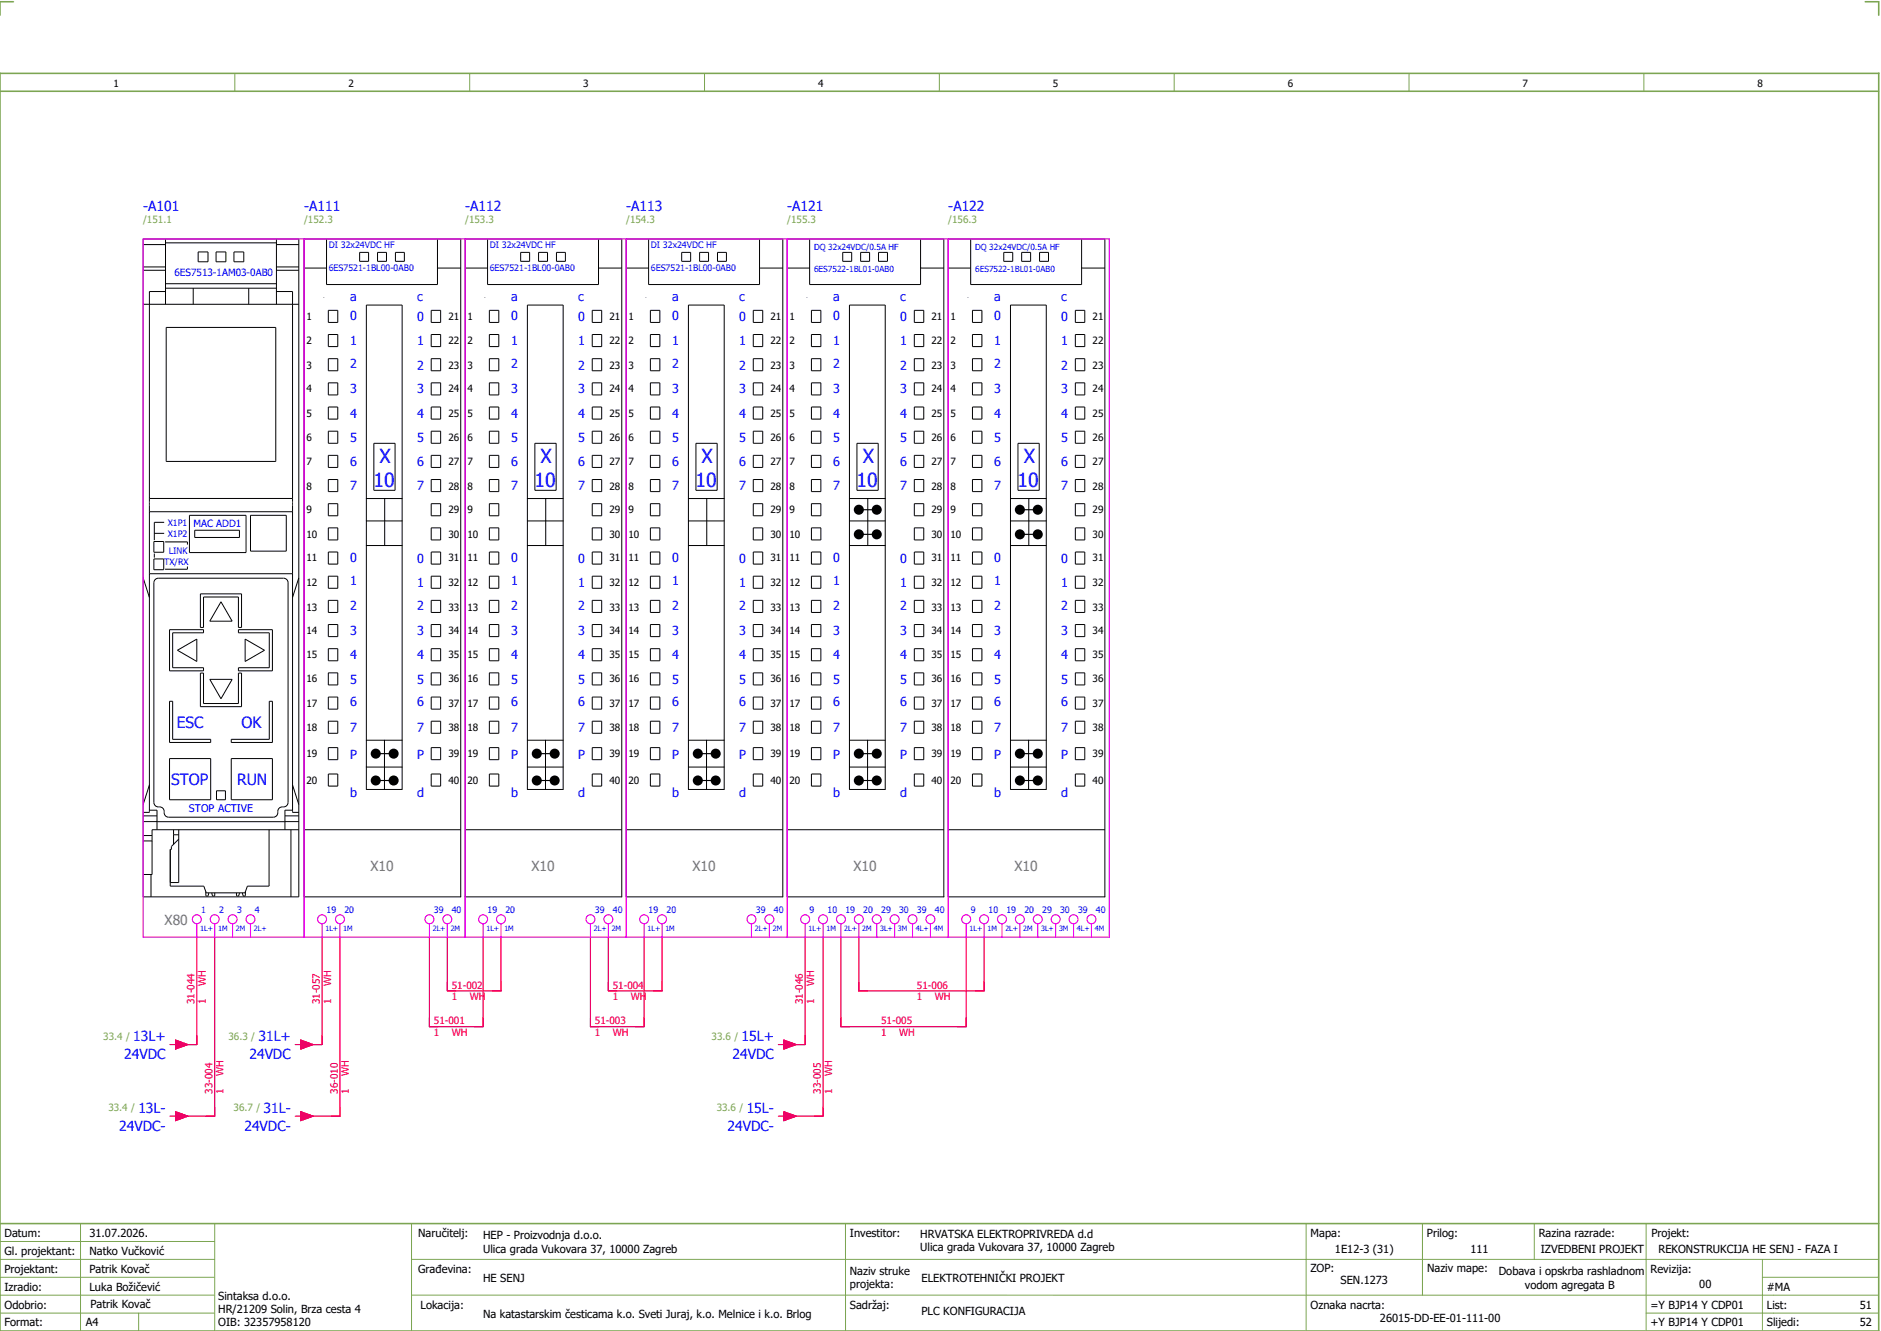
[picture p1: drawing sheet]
<svg xmlns="http://www.w3.org/2000/svg" width="421mm" height="297mm" viewBox="0 0 421 297" stroke-linecap="round" stroke-linejoin="round" font-family="sans-serif">
<path d="M0 16.4h420v281h-420zM3 .4h-3v3M417 .4h3v3M0 20.4h420M0 273.4h420" fill="none" stroke="#7ca552" stroke-width=".35"/>
<g fill="none" stroke="#7ca552" stroke-width=".22">
<path d="M52.5 16.4v4M105 16.4v4M157.5 16.4v4M210 16.4v4M262.5 16.4v4M315 16.4v4M367.5 16.4v4M0 277.4h48M18 273.4v24M48 273.4v24M92 273.4v24M189 273.4v24"/>
<path d="M292 273.4v23.8M318 273.4v16M343 273.4v8M368 273.4v23.8M0 281.4h48M0 285.4h47.8M0 293.4h47.8M31 293.4v4M47.8 289.4h-47.8M92 281.4h328M92 289.4h328M368 293.4h52"/>
<path d="M394 285.4h26M394 281.4v15.8"/>
</g>
<g fill="none" stroke="#f00" stroke-width=".25">
<path d="M44 209.4v24h-4M48 209.4v40h-8M72 209.4v24h-4M76 209.4v40h-8M96 209.4v20h12v-20M100 209.4v12h12v-12M132 209.4v20h12v-20M136 209.4v12h12v-12M180 209.4v24h-4M184 209.4v40h-8M188 209.4v20h28v-20M192 209.4v12h28v-12"/>
<path d="M38 233.4h1.3M39.3 232.4l2.7 1-2.7 1zM66 233.4h1.3M67.3 232.4l2.7 1-2.7 1zM174 233.4h1.3M175.3 232.4l2.7 1-2.7 1zM38 249.4h1.3M39.3 248.4l2.7 1-2.7 1zM66 249.4h1.3M67.3 248.4l2.7 1-2.7 1zM174 249.4h1.3M175.3 248.4l2.7 1-2.7 1z"/>
</g>
<g fill="none" stroke="#000" stroke-width=".22">
<path d="M32 53.4h34.8v147h-34.8zM32 59.6h5M32 54.7h5M37 53.4v14.6M37 54.3h24.8M44.3 56.3h2.2v2.2h-2.2zM48.3 56.3h2.2v2.2h-2.2zM52.3 56.3h2.2v2.2h-2.2zM61.8 53.4v14.6M61.8 59.6h5M61.8 54.7h5M68 53.4h35v147h-35z"/>
<path d="M68 59.9h5M73 53.4v10.2h24.8v-10.2M80.4 56.4h2v2h-2zM84.4 56.4h2v2h-2zM90.4 56.4v2h-2v-2h2M97.8 59.9h5.2M104 53.4h35v147h-35zM104 59.9h5M109 53.4v10.2h24.8v-10.2M118.4 56.4v2h-2v-2h2M120.4 56.4h2v2h-2zM124.4 56.4h2v2h-2z"/>
<path d="M133.8 59.9h5.2M140 53.4h35v147h-35zM140 59.9h5M145 53.4v10.2h24.8v-10.2M152.4 56.4h2v2h-2zM156.4 56.4h2v2h-2zM160.4 56.4h2v2h-2zM169.8 59.9h5.2M176 53.4h35v147h-35zM176 59.9h5M181 53.4v10.2h24.8v-10.2M188.4 56.4h2v2h-2z"/>
<path d="M192.4 56.4h2v2h-2zM196.4 56.4h2v2h-2zM205.8 59.9h5.2M212 53.4h35v147h-35zM212 59.9h5M217 53.4v10.2h24.8v-10.2M224.4 56.4h2v2h-2zM228.4 56.4h2v2h-2zM232.4 56.4h2v2h-2zM241.8 59.9h5.2M32 60.4h5M32 68h34.8"/>
<path d="M37 65.1h-3.6v116.4h-1.4M37 64.4h24.8M37 63.4h24.8M37.1 73.2h24.6v29.9h-24.6zM43.2 64.4v3.6M55.6 64.4v3.6M61.8 65.1h3.6v116.4h1.4M61.8 60.4h5M72.4 66.5v.1M73.4 74.7h2.1v2.7h-2.1zM73.4 69.3h2.1v2.7h-2.1zM81.9 68.2v108.2h8v-108.2h-8"/>
<path d="M96.4 74.7h2.1v2.7h-2.1zM96.4 69.3h2.1v2.7h-2.1zM108.4 66.5v.1M109.4 74.7h2.1v2.7h-2.1zM109.4 69.3h2.1v2.7h-2.1zM117.9 68.2h8v108.2h-8zM132.4 74.7h2.1v2.7h-2.1zM132.4 69.3h2.1v2.7h-2.1zM144.4 66.5v.1M145.4 74.7h2.1v2.7h-2.1zM145.4 69.3h2.1v2.7h-2.1zM153.9 68.2h8v108.2h-8z"/>
<path d="M168.4 74.7h2.1v2.7h-2.1zM168.4 69.3h2.1v2.7h-2.1zM180.4 66.5v.1M181.4 74.7h2.1v2.7h-2.1zM181.4 69.3h2.1v2.7h-2.1zM189.9 68.2h8v108.2h-8zM204.4 69.3h2.1v2.7h-2.1zM204.4 74.7h2.1v2.7h-2.1zM216.4 66.5v.1M217.4 74.7h2.1v2.7h-2.1zM217.4 69.3h2.1v2.7h-2.1zM225.9 68.2h8v108.2h-8z"/>
<path d="M240.4 74.7h2.1v2.7h-2.1zM240.4 69.3h2.1v2.7h-2.1zM73.4 96.3h2.1v2.7h-2.1zM73.4 90.9h2.1v2.7h-2.1zM73.4 85.5h2.1v2.7h-2.1zM73.4 80.1h2.1v2.7h-2.1zM83.6 99.1h4.7v10.5h-4.7zM96.4 96.3h2.1v2.7h-2.1zM96.4 90.9h2.1v2.7h-2.1zM96.4 85.5h2.1v2.7h-2.1zM96.4 80.1h2.1v2.7h-2.1zM109.4 96.3h2.1v2.7h-2.1z"/>
<path d="M109.4 90.9h2.1v2.7h-2.1zM109.4 85.5h2.1v2.7h-2.1zM109.4 80.1h2.1v2.7h-2.1zM119.6 99.1h4.7v10.5h-4.7zM132.4 96.3h2.1v2.7h-2.1zM132.4 90.9h2.1v2.7h-2.1zM132.4 85.5h2.1v2.7h-2.1zM132.4 80.1h2.1v2.7h-2.1zM145.4 96.3h2.1v2.7h-2.1zM145.4 90.9h2.1v2.7h-2.1zM145.4 85.5h2.1v2.7h-2.1zM145.4 80.1h2.1v2.7h-2.1z"/>
<path d="M155.6 99.1h4.7v10.5h-4.7zM168.4 96.3h2.1v2.7h-2.1zM168.4 90.9h2.1v2.7h-2.1zM168.4 85.5h2.1v2.7h-2.1zM168.4 80.1h2.1v2.7h-2.1zM181.4 96.3h2.1v2.7h-2.1zM181.4 90.9h2.1v2.7h-2.1zM181.4 85.5h2.1v2.7h-2.1zM181.4 80.1h2.1v2.7h-2.1zM191.6 99.1h4.7v10.5h-4.7zM204.4 80.1h2.1v2.7h-2.1zM204.4 85.5h2.1v2.7h-2.1z"/>
<path d="M204.4 90.9h2.1v2.7h-2.1zM204.4 96.3h2.1v2.7h-2.1zM217.4 96.3h2.1v2.7h-2.1zM217.4 90.9h2.1v2.7h-2.1zM217.4 85.5h2.1v2.7h-2.1zM217.4 80.1h2.1v2.7h-2.1zM227.6 99.1h4.7v10.5h-4.7zM240.4 96.3h2.1v2.7h-2.1zM240.4 90.9h2.1v2.7h-2.1zM240.4 85.5h2.1v2.7h-2.1zM240.4 80.1h2.1v2.7h-2.1zM33.4 114.3h32"/>
<path d="M33.4 111.4h32M34.5 119.2h2.2M36.7 116.7h-2.2v4M42.3 115.1h12.7v8.4h-12.7zM43.5 118.5h10v1.6h-10zM56 115.1h8v8h-8zM73.4 117.9h2.1v2.7h-2.1zM73.4 112.5h2.1v2.7h-2.1zM73.4 107.1h2.1v2.7h-2.1zM73.4 101.7h2.1v2.7h-2.1zM81.9 111.4h8M81.9 116.4h8"/>
<path d="M86 111.4v10.5M96.4 117.9h2.1v2.7h-2.1zM96.4 112.5h2.1v2.7h-2.1zM96.4 107.1h2.1v2.7h-2.1zM96.4 101.7h2.1v2.7h-2.1zM109.4 117.9h2.1v2.7h-2.1zM109.4 112.5h2.1v2.7h-2.1zM109.4 107.1h2.1v2.7h-2.1zM109.4 101.7h2.1v2.7h-2.1zM117.9 111.4h8M117.9 116.4h8M122 111.4v10.5"/>
<path d="M132.4 117.9h2.1v2.7h-2.1zM132.4 112.5h2.1v2.7h-2.1zM132.4 107.1h2.1v2.7h-2.1zM132.4 101.7h2.1v2.7h-2.1zM145.4 117.9h2.1v2.7h-2.1zM145.4 112.5h2.1v2.7h-2.1zM145.4 107.1h2.1v2.7h-2.1zM145.4 101.7h2.1v2.7h-2.1zM153.9 111.4h8M153.9 116.4h8M158 111.4v10.5M168.4 117.9h2.1v2.7h-2.1z"/>
<path d="M168.4 112.5h2.1v2.7h-2.1zM168.4 107.1h2.1v2.7h-2.1zM168.4 101.7h2.1v2.7h-2.1zM181.4 117.9h2.1v2.7h-2.1zM181.4 112.5h2.1v2.7h-2.1zM181.4 107.1h2.1v2.7h-2.1zM181.4 101.7h2.1v2.7h-2.1zM189.9 111.4h8M189.9 116.4h8M194 111.4v10.5M204.4 101.7h2.1v2.7h-2.1zM204.4 107.1h2.1v2.7h-2.1z"/>
<path d="M204.4 112.5h2.1v2.7h-2.1zM204.4 117.9h2.1v2.7h-2.1zM217.4 117.9h2.1v2.7h-2.1zM217.4 112.5h2.1v2.7h-2.1zM217.4 107.1h2.1v2.7h-2.1zM217.4 101.7h2.1v2.7h-2.1zM225.9 111.4h8M225.9 116.4h8M230 111.4v10.5M240.4 117.9h2.1v2.7h-2.1zM240.4 112.5h2.1v2.7h-2.1zM240.4 107.1h2.1v2.7h-2.1z"/>
<path d="M240.4 101.7h2.1v2.7h-2.1zM32 129.1l1.4 4.4M33.4 128.2h32M34.4 124.9h2.2v2.4h-2.2zM34.4 121h2.2v2.4h-2.2zM34.5 123.7v.9M34.7 129.5l.7-.3h28a1 1 0 0 1 1 1v49.1a1.05 1.05 0 0 1-1.3 1 1.05 1.05 0 0 0-1 1.3 1 1 0 0 1-1 1h-23.4a1.05 1.05 0 0 1-1-1.3 1.05 1.05 0 0 0-1.3-1 1 1 0 0 1-1-1v-49.1zM36.9 121.1h5v.6M41.9 126.6v.6h-5M44.8 132.7h9.2v7.5h-.7v-6.8h-7.8v6.8h-.7zM49.4 134.5l2.5 4.3h-5zM66.8 129.1l-1.4 4.4"/>
<path d="M73.4 139.5h2.1v2.7h-2.1zM73.4 134.1h2.1v2.7h-2.1zM73.4 128.7h2.1v2.7h-2.1zM73.4 123.3h2.1v2.7h-2.1zM81.9 121.9h8M96.4 139.5h2.1v2.7h-2.1zM96.4 134.1h2.1v2.7h-2.1zM96.4 128.7h2.1v2.7h-2.1zM96.4 123.3h2.1v2.7h-2.1zM109.4 139.5h2.1v2.7h-2.1zM109.4 134.1h2.1v2.7h-2.1zM109.4 128.7h2.1v2.7h-2.1z"/>
<path d="M109.4 123.3h2.1v2.7h-2.1zM117.9 121.9h8M132.4 139.5h2.1v2.7h-2.1zM132.4 134.1h2.1v2.7h-2.1zM132.4 128.7h2.1v2.7h-2.1zM132.4 123.3h2.1v2.7h-2.1zM145.4 139.5h2.1v2.7h-2.1zM145.4 134.1h2.1v2.7h-2.1zM145.4 128.7h2.1v2.7h-2.1zM145.4 123.3h2.1v2.7h-2.1zM153.9 121.9h8M168.4 139.5h2.1v2.7h-2.1z"/>
<path d="M168.4 134.1h2.1v2.7h-2.1zM168.4 128.7h2.1v2.7h-2.1zM168.4 123.3h2.1v2.7h-2.1zM181.4 139.5h2.1v2.7h-2.1zM181.4 134.1h2.1v2.7h-2.1zM181.4 128.7h2.1v2.7h-2.1zM181.4 123.3h2.1v2.7h-2.1zM189.9 121.9h8M204.4 123.3h2.1v2.7h-2.1zM204.4 128.7h2.1v2.7h-2.1zM204.4 134.1h2.1v2.7h-2.1zM204.4 139.5h2.1v2.7h-2.1z"/>
<path d="M217.4 139.5h2.1v2.7h-2.1zM217.4 134.1h2.1v2.7h-2.1zM217.4 128.7h2.1v2.7h-2.1zM217.4 123.3h2.1v2.7h-2.1zM225.9 121.9h8M240.4 139.5h2.1v2.7h-2.1zM240.4 134.1h2.1v2.7h-2.1zM240.4 128.7h2.1v2.7h-2.1zM240.4 123.3h2.1v2.7h-2.1zM37.9 140.7h7.6v.7h-6.9v7.8h6.9v.7h-7.6zM37.9 156.7h.7v8.5h8.5v.7h-9.2zM39.7 145.3l4.3-2.5v5z"/>
<path d="M44.8 150.4h.7v6.8h7.8v-6.8h.7v7.5h-9.2zM46.9 151.8h5l-2.5 4.3zM53.3 140.7h7.6v9.2h-7.6v-.7h6.9v-7.8h-6.9zM54.8 142.8l4.3 2.5-4.3 2.5zM73.4 155.7h2.1v2.7h-2.1zM73.4 150.3h2.1v2.7h-2.1zM73.4 144.9h2.1v2.7h-2.1zM96.4 155.7h2.1v2.7h-2.1zM96.4 150.3h2.1v2.7h-2.1zM96.4 144.9h2.1v2.7h-2.1zM109.4 155.7h2.1v2.7h-2.1zM109.4 150.3h2.1v2.7h-2.1z"/>
<path d="M109.4 144.9h2.1v2.7h-2.1zM132.4 155.7h2.1v2.7h-2.1zM132.4 150.3h2.1v2.7h-2.1zM132.4 144.9h2.1v2.7h-2.1zM145.4 155.7h2.1v2.7h-2.1zM145.4 150.3h2.1v2.7h-2.1zM145.4 144.9h2.1v2.7h-2.1zM168.4 155.7h2.1v2.7h-2.1zM168.4 150.3h2.1v2.7h-2.1zM168.4 144.9h2.1v2.7h-2.1zM181.4 155.7h2.1v2.7h-2.1zM181.4 150.3h2.1v2.7h-2.1z"/>
<path d="M181.4 144.9h2.1v2.7h-2.1zM204.4 144.9h2.1v2.7h-2.1zM204.4 150.3h2.1v2.7h-2.1zM204.4 155.7h2.1v2.7h-2.1zM217.4 155.7h2.1v2.7h-2.1zM217.4 150.3h2.1v2.7h-2.1zM217.4 144.9h2.1v2.7h-2.1zM240.4 155.7h2.1v2.7h-2.1zM240.4 150.3h2.1v2.7h-2.1zM240.4 144.9h2.1v2.7h-2.1zM33.4 175.4l-1.4 4.4M37.9 169.5h9.2v9.2h-9.2z"/>
<path d="M48.4 176.7h2v2h-2zM51.7 169.5h9.2v9.2h-9.2zM51.7 165.2h8.5v-8.5h.7v9.2h-9.2zM65.4 175.4l1.4 4.4M73.4 172.9h2.1v2.7h-2.1zM73.4 167h2.1v2.7h-2.1zM73.4 161.1h2.1v2.7h-2.1zM81.9 171.4h8M81.9 165.4h8M86 165.4v11M96.4 172.9h2.1v2.7h-2.1zM96.4 167h2.1v2.7h-2.1z"/>
<path d="M96.4 161.1h2.1v2.7h-2.1zM109.4 172.9h2.1v2.7h-2.1zM109.4 167h2.1v2.7h-2.1zM109.4 161.1h2.1v2.7h-2.1zM117.9 171.4h8M117.9 165.4h8M121.9 165.4v11M132.4 172.9h2.1v2.7h-2.1zM132.4 167h2.1v2.7h-2.1zM132.4 161.1h2.1v2.7h-2.1zM145.4 172.9h2.1v2.7h-2.1zM145.4 167h2.1v2.7h-2.1z"/>
<path d="M145.4 161.1h2.1v2.7h-2.1zM153.9 171.4h8M153.9 165.4h8M157.9 165.4v11M168.4 172.9h2.1v2.7h-2.1zM168.4 167h2.1v2.7h-2.1zM168.4 161.1h2.1v2.7h-2.1zM181.4 172.9h2.1v2.7h-2.1zM181.4 167h2.1v2.7h-2.1zM181.4 161.1h2.1v2.7h-2.1zM189.9 171.4h8M189.9 165.4h8"/>
<path d="M194 165.4v11M204.4 161.1h2.1v2.7h-2.1zM204.4 167h2.1v2.7h-2.1zM204.4 172.9h2.1v2.7h-2.1zM217.4 172.9h2.1v2.7h-2.1zM217.4 167h2.1v2.7h-2.1zM217.4 161.1h2.1v2.7h-2.1zM225.9 171.4h8M225.9 165.4h8M230 165.4v11M240.4 172.9h2.1v2.7h-2.1zM240.4 167h2.1v2.7h-2.1z"/>
<path d="M240.4 161.1h2.1v2.7h-2.1zM32 183.6h34.8M32 182.3h3.1M32 187.9h2M32 186.7h2M33.4 181h1.7v4.4M33.8 195.4v5M38.8 185.4v3.2M38.8 186.5h1.2M40 185.4v11.8h-1.9M46 199.2v.8l.2 .2h.3l.2-.7M47.3 199.5l.2 .5 .2 .2h.3v-.7"/>
<path d="M52.9 199.5v.5l.2 .2h.2l.2-.7M54.9 199.2v.8l-.2 .2h-.3l-.2-.7M60.2 185.4v12.6h-4.9l-.5 1.5h-8.7l-.5-1.5h-7.5v-8.2h.2v-.7l1.7-1.6M63.7 182.3h3.1M65 185.4v15M65.4 181h-1.7v4.4M66.8 185.4h-32.8v10h-2M68 185.4h35M104 185.4h35M140 185.4h35M176 185.4h35M212 185.4h35"/>
</g>
<g fill="none" stroke="#f0f" stroke-width=".25">
<path d="M32 53.4h216v156h-216zM68 53.4v156M104 53.4v156M140 53.4v156M176 53.4v156M212 53.4v156M44 206.4v3M48 206.4v3M52 206.4v3M56 206.4v3M72 206.4v3M76 206.4v3"/>
<path d="M96 206.4v3M100 206.4v3M108 206.4v3M112 206.4v3M132 206.4v3M136 206.4v3M144 206.4v3M148 206.4v3M168 206.4v3M172 206.4v3M180 206.4v3M184 206.4v3"/>
<path d="M188 206.4v3M192 206.4v3M196 206.4v3M200 206.4v3M204 206.4v3M208 206.4v3M216 206.4v3M220 206.4v3M224 206.4v3M228 206.4v3M232 206.4v3M236 206.4v3"/>
<path d="M240 206.4v3M244 206.4v3"/>
<circle cx="44" cy="205.4" r="1"/>
<circle cx="48" cy="205.4" r="1"/>
<circle cx="52" cy="205.4" r="1"/>
<circle cx="56" cy="205.4" r="1"/>
<circle cx="72" cy="205.4" r="1"/>
<circle cx="76" cy="205.4" r="1"/>
<circle cx="96" cy="205.4" r="1"/>
<circle cx="100" cy="205.4" r="1"/>
<circle cx="108" cy="205.4" r="1"/>
<circle cx="112" cy="205.4" r="1"/>
<circle cx="132" cy="205.4" r="1"/>
<circle cx="136" cy="205.4" r="1"/>
<circle cx="144" cy="205.4" r="1"/>
<circle cx="148" cy="205.4" r="1"/>
<circle cx="168" cy="205.4" r="1"/>
<circle cx="172" cy="205.4" r="1"/>
<circle cx="180" cy="205.4" r="1"/>
<circle cx="184" cy="205.4" r="1"/>
<circle cx="188" cy="205.4" r="1"/>
<circle cx="192" cy="205.4" r="1"/>
<circle cx="196" cy="205.4" r="1"/>
<circle cx="200" cy="205.4" r="1"/>
<circle cx="204" cy="205.4" r="1"/>
<circle cx="208" cy="205.4" r="1"/>
<circle cx="216" cy="205.4" r="1"/>
<circle cx="220" cy="205.4" r="1"/>
<circle cx="224" cy="205.4" r="1"/>
<circle cx="228" cy="205.4" r="1"/>
<circle cx="232" cy="205.4" r="1"/>
<circle cx="236" cy="205.4" r="1"/>
<circle cx="240" cy="205.4" r="1"/>
<circle cx="244" cy="205.4" r="1"/>
</g>
<g fill="#000">
<circle cx="192" cy="113.9" r="1.13"/>
<circle cx="192" cy="119.4" r="1.13"/>
<circle cx="196" cy="113.9" r="1.13"/>
<circle cx="196" cy="119.4" r="1.13"/>
<circle cx="228" cy="113.9" r="1.13"/>
<circle cx="228" cy="119.4" r="1.13"/>
<circle cx="232" cy="113.9" r="1.13"/>
<circle cx="232" cy="119.4" r="1.13"/>
<circle cx="84" cy="174.4" r="1.13"/>
<circle cx="84" cy="168.4" r="1.13"/>
<circle cx="88" cy="174.4" r="1.13"/>
<circle cx="88" cy="168.4" r="1.13"/>
<circle cx="120" cy="174.4" r="1.13"/>
<circle cx="120" cy="168.4" r="1.13"/>
<circle cx="124" cy="174.4" r="1.13"/>
<circle cx="124" cy="168.4" r="1.13"/>
<circle cx="156" cy="174.4" r="1.13"/>
<circle cx="156" cy="168.4" r="1.13"/>
<circle cx="160" cy="174.4" r="1.13"/>
<circle cx="160" cy="168.4" r="1.13"/>
<circle cx="192" cy="174.4" r="1.13"/>
<circle cx="192" cy="168.4" r="1.13"/>
<circle cx="196" cy="174.4" r="1.13"/>
<circle cx="196" cy="168.4" r="1.13"/>
<circle cx="228" cy="174.4" r="1.13"/>
<circle cx="228" cy="168.4" r="1.13"/>
<circle cx="232" cy="174.4" r="1.13"/>
<circle cx="232" cy="168.4" r="1.13"/>
</g>
<g fill="none" stroke="#000" stroke-width=".25">
<path d="M192 119.4h4M192 113.9h4M228 119.4h4M228 113.9h4M84 174.4h4M84 168.4h4M120 174.4h4M120 168.4h4M156 174.4h4M156 168.4h4M192 174.4h4M192 168.4h4"/>
<path d="M228 174.4h4M228 168.4h4"/>
</g>
<g fill="#f00" stroke="#f00" stroke-width=".22">
<path d="M39.3 232.4l2.7 1-2.7 1z"/>
<path d="M39.3 248.4l2.7 1-2.7 1z"/>
<path d="M67.3 232.4l2.7 1-2.7 1z"/>
<path d="M67.3 248.4l2.7 1-2.7 1z"/>
<path d="M175.3 232.4l2.7 1-2.7 1z"/>
<path d="M175.3 248.4l2.7 1-2.7 1z"/>
</g>
<g font-size="4.3" fill="#00f">
<text x="84.9" y="103.5">X</text>
<text x="120.9" y="103.5">X</text>
<text x="156.9" y="103.5">X</text>
<text x="192.9" y="103.5">X</text>
<text x="228.9" y="103.5">X</text>
<text x="83.5" y="108.7">10</text>
<text x="119.5" y="108.7">10</text>
<text x="155.5" y="108.7">10</text>
<text x="191.5" y="108.7">10</text>
<text x="227.5" y="108.7">10</text>
</g>
<g font-size="3.5" fill="#00f">
<text x="39.5" y="162.7">ESC</text>
<text x="54" y="162.7">OK</text>
<text x="38.2" y="175.4">STOP</text>
<text x="53" y="175.4">RUN</text>
</g>
<g font-size="3.1" fill="#00f">
<text x="32" y="47.1">-A101</text>
<text x="68" y="47.1">-A111</text>
<text x="104" y="47.1">-A112</text>
<text x="140" y="47.1">-A113</text>
<text x="176" y="47.1">-A121</text>
<text x="212" y="47.1">-A122</text>
<text x="29.8" y="232.6">13L+</text>
<text x="57.8" y="232.6">31L+</text>
<text x="165.8" y="232.6">15L+</text>
<text x="27.8" y="236.6">24VDC</text>
<text x="55.8" y="236.6">24VDC</text>
<text x="163.8" y="236.6">24VDC</text>
<text x="30.9" y="248.6">13L-</text>
<text x="58.9" y="248.6">31L-</text>
<text x="166.9" y="248.6">15L-</text>
<text x="26.7" y="252.6">24VDC-</text>
<text x="54.7" y="252.6">24VDC-</text>
<text x="162.7" y="252.6">24VDC-</text>
</g>
<g font-size="3.1" fill="#767676">
<text x="82.8" y="194.6">X10</text>
<text x="118.8" y="194.6">X10</text>
<text x="154.8" y="194.6">X10</text>
<text x="190.8" y="194.6">X10</text>
<text x="226.8" y="194.6">X10</text>
<text x="36.8" y="206.6">X80</text>
</g>
<g font-size="2.8" fill="#00f">
<text x="78.2" y="71.6">0</text>
<text x="78.2" y="67.3">a</text>
<text x="93.3" y="71.8">0</text>
<text x="93.3" y="67.3">c</text>
<text x="114.2" y="71.6">0</text>
<text x="114.2" y="67.3">a</text>
<text x="129.3" y="71.8">0</text>
<text x="129.3" y="67.3">c</text>
<text x="150.3" y="71.6">0</text>
<text x="150.3" y="67.3">a</text>
<text x="165.2" y="71.8">0</text>
<text x="165.2" y="67.3">c</text>
<text x="186.3" y="71.6">0</text>
<text x="186.3" y="67.3">a</text>
<text x="201.2" y="71.8">0</text>
<text x="201.2" y="67.3">c</text>
<text x="222.2" y="71.6">0</text>
<text x="222.2" y="67.3">a</text>
<text x="237.3" y="71.8">0</text>
<text x="237.3" y="67.3">c</text>
<text x="78.2" y="77.1">1</text>
<text x="93.3" y="77.1">1</text>
<text x="114.2" y="77.1">1</text>
<text x="129.3" y="77.1">1</text>
<text x="150.3" y="77.1">1</text>
<text x="165.2" y="77.1">1</text>
<text x="186.3" y="77.1">1</text>
<text x="201.2" y="77.1">1</text>
<text x="222.2" y="77.1">1</text>
<text x="237.3" y="77.1">1</text>
<text x="78.2" y="82.3">2</text>
<text x="93.3" y="82.6">2</text>
<text x="114.2" y="82.3">2</text>
<text x="129.3" y="82.6">2</text>
<text x="150.3" y="82.3">2</text>
<text x="165.2" y="82.6">2</text>
<text x="186.3" y="82.3">2</text>
<text x="201.2" y="82.6">2</text>
<text x="222.2" y="82.3">2</text>
<text x="237.3" y="82.6">2</text>
<text x="78.2" y="87.8">3</text>
<text x="93.3" y="87.8">3</text>
<text x="114.2" y="87.8">3</text>
<text x="129.3" y="87.8">3</text>
<text x="150.3" y="87.8">3</text>
<text x="165.2" y="87.8">3</text>
<text x="186.3" y="87.8">3</text>
<text x="201.2" y="87.8">3</text>
<text x="222.2" y="87.8">3</text>
<text x="237.3" y="87.8">3</text>
<text x="78.2" y="93.3">4</text>
<text x="93.3" y="93.3">4</text>
<text x="114.2" y="93.3">4</text>
<text x="129.3" y="93.3">4</text>
<text x="150.3" y="93.3">4</text>
<text x="165.2" y="93.3">4</text>
<text x="186.3" y="93.3">4</text>
<text x="201.2" y="93.3">4</text>
<text x="222.2" y="93.3">4</text>
<text x="237.3" y="93.3">4</text>
<text x="78.2" y="98.8">5</text>
<text x="93.3" y="98.8">5</text>
<text x="114.2" y="98.8">5</text>
<text x="129.3" y="98.8">5</text>
<text x="150.3" y="98.8">5</text>
<text x="165.2" y="98.8">5</text>
<text x="186.3" y="98.8">5</text>
<text x="201.2" y="98.8">5</text>
<text x="222.2" y="98.8">5</text>
<text x="237.3" y="98.8">5</text>
<text x="78.2" y="104.1">6</text>
<text x="93.3" y="104.1">6</text>
<text x="114.2" y="104.1">6</text>
<text x="129.3" y="104.1">6</text>
<text x="150.3" y="104.1">6</text>
<text x="165.2" y="104.1">6</text>
<text x="186.3" y="104.1">6</text>
<text x="201.2" y="104.1">6</text>
<text x="222.2" y="104.1">6</text>
<text x="237.3" y="104.1">6</text>
<text x="78.2" y="109.6">7</text>
<text x="93.3" y="109.6">7</text>
<text x="114.2" y="109.6">7</text>
<text x="129.3" y="109.6">7</text>
<text x="150.3" y="109.6">7</text>
<text x="165.2" y="109.6">7</text>
<text x="186.3" y="109.6">7</text>
<text x="201.2" y="109.6">7</text>
<text x="222.2" y="109.6">7</text>
<text x="237.3" y="109.6">7</text>
<text x="78.2" y="125.6">0</text>
<text x="93.3" y="125.8">0</text>
<text x="114.2" y="125.6">0</text>
<text x="129.3" y="125.8">0</text>
<text x="150.3" y="125.6">0</text>
<text x="165.2" y="125.8">0</text>
<text x="186.3" y="125.6">0</text>
<text x="201.2" y="125.8">0</text>
<text x="222.2" y="125.6">0</text>
<text x="237.3" y="125.8">0</text>
<text x="78.2" y="130.8">1</text>
<text x="93.3" y="131.1">1</text>
<text x="114.2" y="130.8">1</text>
<text x="129.3" y="131.1">1</text>
<text x="150.3" y="130.8">1</text>
<text x="165.2" y="131.1">1</text>
<text x="186.3" y="130.8">1</text>
<text x="201.2" y="131.1">1</text>
<text x="222.2" y="130.8">1</text>
<text x="237.3" y="131.1">1</text>
<text x="78.2" y="136.3">2</text>
<text x="93.3" y="136.3">2</text>
<text x="114.2" y="136.3">2</text>
<text x="129.3" y="136.3">2</text>
<text x="150.3" y="136.3">2</text>
<text x="165.2" y="136.3">2</text>
<text x="186.3" y="136.3">2</text>
<text x="201.2" y="136.3">2</text>
<text x="222.2" y="136.3">2</text>
<text x="237.3" y="136.3">2</text>
<text x="78.2" y="141.8">3</text>
<text x="93.3" y="141.8">3</text>
<text x="114.2" y="141.8">3</text>
<text x="129.3" y="141.8">3</text>
<text x="150.3" y="141.8">3</text>
<text x="165.2" y="141.8">3</text>
<text x="186.3" y="141.8">3</text>
<text x="201.2" y="141.8">3</text>
<text x="222.2" y="141.8">3</text>
<text x="237.3" y="141.8">3</text>
<text x="78.2" y="147.3">4</text>
<text x="93.3" y="147.3">4</text>
<text x="114.2" y="147.3">4</text>
<text x="129.3" y="147.3">4</text>
<text x="150.3" y="147.3">4</text>
<text x="165.2" y="147.3">4</text>
<text x="186.3" y="147.3">4</text>
<text x="201.2" y="147.3">4</text>
<text x="222.2" y="147.3">4</text>
<text x="237.3" y="147.3">4</text>
<text x="78.2" y="152.8">5</text>
<text x="93.3" y="152.8">5</text>
<text x="114.2" y="152.8">5</text>
<text x="129.3" y="152.8">5</text>
<text x="150.3" y="152.8">5</text>
<text x="165.2" y="152.8">5</text>
<text x="186.3" y="152.8">5</text>
<text x="201.2" y="152.8">5</text>
<text x="222.2" y="152.8">5</text>
<text x="237.3" y="152.8">5</text>
<text x="78.2" y="157.8">6</text>
<text x="93.3" y="157.8">6</text>
<text x="114.2" y="157.8">6</text>
<text x="129.3" y="157.8">6</text>
<text x="150.3" y="157.8">6</text>
<text x="165.2" y="157.8">6</text>
<text x="186.3" y="157.8">6</text>
<text x="201.2" y="157.8">6</text>
<text x="222.2" y="157.8">6</text>
<text x="237.3" y="157.8">6</text>
<text x="78.2" y="163.6">7</text>
<text x="93.3" y="163.6">7</text>
<text x="114.2" y="163.6">7</text>
<text x="129.3" y="163.6">7</text>
<text x="150.3" y="163.6">7</text>
<text x="165.2" y="163.6">7</text>
<text x="186.3" y="163.6">7</text>
<text x="201.2" y="163.6">7</text>
<text x="222.2" y="163.6">7</text>
<text x="237.3" y="163.6">7</text>
<text x="78.2" y="169.6">P</text>
<text x="93.3" y="169.6">P</text>
<text x="114.2" y="169.6">P</text>
<text x="129.3" y="169.6">P</text>
<text x="150.3" y="169.6">P</text>
<text x="165.2" y="169.6">P</text>
<text x="186.3" y="169.6">P</text>
<text x="201.2" y="169.6">P</text>
<text x="222.2" y="169.6">P</text>
<text x="237.3" y="169.6">P</text>
<text x="78.2" y="178.1">b</text>
<text x="93.3" y="178.1">d</text>
<text x="114.2" y="178.1">b</text>
<text x="129.3" y="178.1">d</text>
<text x="150.3" y="178.1">b</text>
<text x="165.2" y="178.1">d</text>
<text x="186.3" y="178.1">b</text>
<text x="201.2" y="178.1">d</text>
<text x="222.2" y="178.1">b</text>
<text x="237.3" y="178.1">d</text>
</g>
<g font-size="2.5">
<text x="1" y="276.4">Datum:</text>
<text x="1" y="280.4">Gl. projektant:</text>
<text x="20" y="276.4">31.07.2026.</text>
<text x="20" y="280.4">Natko Vučković</text>
<text x="93.5" y="276.4">Naručitelj:</text>
<text x="108" y="276.9">HEP - Proizvodnja d.o.o.</text>
<text x="108" y="279.9">Ulica grada Vukovara 37, 10000 Zagreb</text>
<text x="190" y="276.4">Investitor:</text>
<text x="205.7" y="276.6">HRVATSKA ELEKTROPRIVREDA d.d</text>
<text x="205.7" y="279.6">Ulica grada Vukovara 37, 10000 Zagreb</text>
<text x="293" y="276.4">Mapa:</text>
<text x="298.4" y="279.9">1E12-3 (31)</text>
<text x="319" y="276.4">Prilog:</text>
<text x="328.7" y="279.9">111</text>
<text x="344" y="276.4">Razina razrade:</text>
<text x="344.4" y="279.9">IZVEDBENI PROJEKT</text>
<text x="369.2" y="276.3">Projekt:</text>
<text x="370.8" y="279.9">REKONSTRUKCIJA HE SENJ - FAZA I</text>
<text x="1" y="284.4">Projektant:</text>
<text x="20" y="284.4">Patrik Kovač</text>
<text x="93.5" y="284.4">Građevina:</text>
<text x="108" y="286.4">HE SENJ</text>
<text x="190" y="284.9">Naziv struke</text>
<text x="190" y="287.9">projekta:</text>
<text x="206" y="286.5">ELEKTROTEHNIČKI PROJEKT</text>
<text x="293" y="284.3">ZOP:</text>
<text x="299.7" y="286.9">SEN.1273</text>
<text x="319" y="284.3">Naziv mape:</text>
<text x="335.1" y="285">Dobava i opskrba rashladnom</text>
<text x="340.9" y="288">vodom agregata B</text>
<text x="369" y="284.4">Revizija:</text>
<text x="379.9" y="287.9">00</text>
<text x="1" y="288.4">Izradio:</text>
<text x="1" y="292.4">Odobrio:</text>
<text x="20" y="288.4">Luka Božičević</text>
<text x="20.2" y="292.3">Patrik Kovač</text>
<text x="48.8" y="290.4">Sintaksa d.o.o.</text>
<text x="48.8" y="293.4">HR/21209 Solin, Brza cesta 4</text>
<text x="94" y="292.4">Lokacija:</text>
<text x="190" y="292.4">Sadržaj:</text>
<text x="206" y="293.9">PLC KONFIGURACIJA</text>
<text x="293" y="292.4">Oznaka nacrta:</text>
<text x="369" y="292.4">=Y BJP14 Y CDP01</text>
<text x="395" y="292.4">List:</text>
<text x="395" y="288.4">#MA</text>
<text x="415.8" y="292.4">51</text>
<text x="1" y="296.4">Format:</text>
<text x="19.2" y="296.4">A4</text>
<text x="48.8" y="296.4">OIB: 32357958120</text>
<text x="108" y="294.4">Na katastarskim česticama k.o. Sveti Juraj, k.o. Melnice i k.o. Brlog</text>
<text x="308.5" y="295.4">26015-DD-EE-01-111-00</text>
<text x="369" y="296.4">+Y BJP14 Y CDP01</text>
<text x="395" y="296.4">Slijedi:</text>
<text x="415.8" y="296.4">52</text>
</g>
<text font-size="2.4" fill="#00f" x="42.3" y="181.4">STOP ACTIVE</text>
<g font-size="2.2">
<text x="25.4" y="19.4">1</text>
<text x="77.9" y="19.4">2</text>
<text x="130.4" y="19.4">3</text>
<text x="182.9" y="19.4">4</text>
<text x="235.4" y="19.4">5</text>
<text x="287.9" y="19.4">6</text>
<text x="340.4" y="19.4">7</text>
<text x="392.9" y="19.4">8</text>
<text x="68.5" y="71.4">1</text>
<text x="100.2" y="71.4">21</text>
<text x="104.5" y="71.4">1</text>
<text x="136.2" y="71.4">21</text>
<text x="140.5" y="71.4">1</text>
<text x="172.3" y="71.4">21</text>
<text x="176.5" y="71.4">1</text>
<text x="208.3" y="71.4">21</text>
<text x="212.5" y="71.4">1</text>
<text x="244.2" y="71.4">21</text>
<text x="68.5" y="76.9">2</text>
<text x="100.2" y="76.9">22</text>
<text x="104.5" y="76.9">2</text>
<text x="136.2" y="76.9">22</text>
<text x="140.5" y="76.9">2</text>
<text x="172.3" y="76.9">22</text>
<text x="176.5" y="76.9">2</text>
<text x="208.3" y="76.9">22</text>
<text x="212.5" y="76.9">2</text>
<text x="244.2" y="76.9">22</text>
<text x="68.5" y="82.4">3</text>
<text x="100.2" y="82.4">23</text>
<text x="104.5" y="82.4">3</text>
<text x="136.2" y="82.4">23</text>
<text x="140.5" y="82.4">3</text>
<text x="172.3" y="82.4">23</text>
<text x="176.5" y="82.4">3</text>
<text x="208.3" y="82.4">23</text>
<text x="212.5" y="82.4">3</text>
<text x="244.2" y="82.4">23</text>
<text x="68.5" y="87.7">4</text>
<text x="100.2" y="87.7">24</text>
<text x="104.5" y="87.7">4</text>
<text x="136.2" y="87.7">24</text>
<text x="140.5" y="87.7">4</text>
<text x="172.3" y="87.7">24</text>
<text x="176.5" y="87.7">4</text>
<text x="208.3" y="87.7">24</text>
<text x="212.5" y="87.7">4</text>
<text x="244.2" y="87.7">24</text>
<text x="68.5" y="93.2">5</text>
<text x="100.2" y="93.2">25</text>
<text x="104.5" y="93.2">5</text>
<text x="136.2" y="93.2">25</text>
<text x="140.5" y="93.2">5</text>
<text x="172.3" y="93.2">25</text>
<text x="176.5" y="93.2">5</text>
<text x="208.3" y="93.2">25</text>
<text x="212.5" y="93.2">5</text>
<text x="244.2" y="93.2">25</text>
<text x="68.5" y="98.4">6</text>
<text x="100.2" y="98.4">26</text>
<text x="104.5" y="98.4">6</text>
<text x="136.2" y="98.4">26</text>
<text x="140.5" y="98.4">6</text>
<text x="172.3" y="98.4">26</text>
<text x="176.5" y="98.4">6</text>
<text x="208.3" y="98.4">26</text>
<text x="212.5" y="98.4">6</text>
<text x="244.2" y="98.4">26</text>
<text x="68.5" y="103.9">7</text>
<text x="100.2" y="103.9">27</text>
<text x="104.5" y="103.9">7</text>
<text x="136.2" y="103.9">27</text>
<text x="140.5" y="103.9">7</text>
<text x="172.3" y="103.9">27</text>
<text x="176.5" y="103.9">7</text>
<text x="208.3" y="103.9">27</text>
<text x="212.5" y="103.9">7</text>
<text x="244.2" y="103.9">27</text>
<text x="68.5" y="109.4">8</text>
<text x="100.2" y="109.4">28</text>
<text x="104.5" y="109.4">8</text>
<text x="136.2" y="109.4">28</text>
<text x="140.5" y="109.4">8</text>
<text x="172.3" y="109.4">28</text>
<text x="176.5" y="109.4">8</text>
<text x="208.3" y="109.4">28</text>
<text x="212.5" y="109.4">8</text>
<text x="244.2" y="109.4">28</text>
<text x="68.5" y="114.7">9</text>
<text x="100.2" y="114.7">29</text>
<text x="104.5" y="114.7">9</text>
<text x="136.2" y="114.7">29</text>
<text x="140.5" y="114.7">9</text>
<text x="172.3" y="114.7">29</text>
<text x="176.5" y="114.7">9</text>
<text x="208.3" y="114.7">29</text>
<text x="212.5" y="114.7">9</text>
<text x="244.2" y="114.7">29</text>
<text x="68.5" y="120.2">10</text>
<text x="68.5" y="125.4">11</text>
<text x="100.2" y="125.4">31</text>
<text x="100.2" y="120.2">30</text>
<text x="104.5" y="120.2">10</text>
<text x="104.5" y="125.4">11</text>
<text x="136.2" y="125.4">31</text>
<text x="136.2" y="120.2">30</text>
<text x="140.5" y="120.2">10</text>
<text x="140.5" y="125.4">11</text>
<text x="172.3" y="125.4">31</text>
<text x="172.3" y="120.2">30</text>
<text x="176.5" y="120.2">10</text>
<text x="176.5" y="125.4">11</text>
<text x="208.3" y="125.4">31</text>
<text x="208.3" y="120.2">30</text>
<text x="212.5" y="120.2">10</text>
<text x="212.5" y="125.4">11</text>
<text x="244.2" y="125.4">31</text>
<text x="244.2" y="120.2">30</text>
<text x="68.5" y="130.9">12</text>
<text x="100.2" y="130.9">32</text>
<text x="104.5" y="130.9">12</text>
<text x="136.2" y="130.9">32</text>
<text x="140.5" y="130.9">12</text>
<text x="172.3" y="130.9">32</text>
<text x="176.5" y="130.9">12</text>
<text x="208.3" y="130.9">32</text>
<text x="212.5" y="130.9">12</text>
<text x="244.2" y="130.9">32</text>
<text x="68.5" y="136.4">13</text>
<text x="100.2" y="136.4">33</text>
<text x="104.5" y="136.4">13</text>
<text x="136.2" y="136.4">33</text>
<text x="140.5" y="136.4">13</text>
<text x="172.3" y="136.4">33</text>
<text x="176.5" y="136.4">13</text>
<text x="208.3" y="136.4">33</text>
<text x="212.5" y="136.4">13</text>
<text x="244.2" y="136.4">33</text>
<text x="68.5" y="141.7">14</text>
<text x="100.2" y="141.7">34</text>
<text x="104.5" y="141.7">14</text>
<text x="136.2" y="141.7">34</text>
<text x="140.5" y="141.7">14</text>
<text x="172.3" y="141.7">34</text>
<text x="176.5" y="141.7">14</text>
<text x="208.3" y="141.7">34</text>
<text x="212.5" y="141.7">14</text>
<text x="244.2" y="141.7">34</text>
<text x="68.5" y="146.9">15</text>
<text x="100.2" y="146.9">35</text>
<text x="104.5" y="146.9">15</text>
<text x="136.2" y="146.9">35</text>
<text x="140.5" y="146.9">15</text>
<text x="172.3" y="146.9">35</text>
<text x="176.5" y="146.9">15</text>
<text x="208.3" y="146.9">35</text>
<text x="212.5" y="146.9">15</text>
<text x="244.2" y="146.9">35</text>
<text x="68.5" y="152.4">16</text>
<text x="100.2" y="152.4">36</text>
<text x="104.5" y="152.4">16</text>
<text x="136.2" y="152.4">36</text>
<text x="140.5" y="152.4">16</text>
<text x="172.3" y="152.4">36</text>
<text x="176.5" y="152.4">16</text>
<text x="208.3" y="152.4">36</text>
<text x="212.5" y="152.4">16</text>
<text x="244.2" y="152.4">36</text>
<text x="68.5" y="157.9">17</text>
<text x="100.2" y="157.9">37</text>
<text x="104.5" y="157.9">17</text>
<text x="136.2" y="157.9">37</text>
<text x="140.5" y="157.9">17</text>
<text x="172.3" y="157.9">37</text>
<text x="176.5" y="157.9">17</text>
<text x="208.3" y="157.9">37</text>
<text x="212.5" y="157.9">17</text>
<text x="244.2" y="157.9">37</text>
<text x="68.5" y="163.4">18</text>
<text x="100.2" y="163.4">38</text>
<text x="104.5" y="163.4">18</text>
<text x="136.2" y="163.4">38</text>
<text x="140.5" y="163.4">18</text>
<text x="172.3" y="163.4">38</text>
<text x="176.5" y="163.4">18</text>
<text x="208.3" y="163.4">38</text>
<text x="212.5" y="163.4">18</text>
<text x="244.2" y="163.4">38</text>
<text x="68.5" y="169.2">19</text>
<text x="100.2" y="169.2">39</text>
<text x="104.5" y="169.2">19</text>
<text x="136.2" y="169.2">39</text>
<text x="140.5" y="169.2">19</text>
<text x="172.3" y="169.2">39</text>
<text x="176.5" y="169.2">19</text>
<text x="208.3" y="169.2">39</text>
<text x="212.5" y="169.2">19</text>
<text x="244.2" y="169.2">39</text>
<text x="68.5" y="175.2">20</text>
<text x="100.2" y="175.2">40</text>
<text x="104.5" y="175.2">20</text>
<text x="136.2" y="175.2">40</text>
<text x="140.5" y="175.2">20</text>
<text x="172.3" y="175.2">40</text>
<text x="176.5" y="175.2">20</text>
<text x="208.3" y="175.2">40</text>
<text x="212.5" y="175.2">20</text>
<text x="244.2" y="175.2">40</text>
</g>
<g font-size="2.2" fill="#7ca552">
<text x="32" y="49.9">/151.1</text>
<text x="68" y="49.9">/152.3</text>
<text x="104" y="49.9">/153.3</text>
<text x="140" y="49.9">/154.3</text>
<text x="176" y="49.9">/155.3</text>
<text x="212" y="49.9">/156.3</text>
<text x="23.1" y="232.3">33.4 /</text>
<text x="51.1" y="232.3">36.3 /</text>
<text x="159.1" y="232.3">33.6 /</text>
<text x="24.2" y="248.3">33.4 /</text>
<text x="52.2" y="248.3">36.7 /</text>
<text x="160.2" y="248.3">33.6 /</text>
</g>
<g font-size="2.2" fill="#00f">
<text x="39" y="61.7">6ES7513-1AM03-0AB0</text>
<text x="43.2" y="117.7">MAC ADD1</text>
</g>
<g font-size="2.2" fill="#f00">
<text x="46" y="220.4" transform="rotate(-90 46 220.4)">WH</text>
<text x="74" y="220.4" transform="rotate(-90 74 220.4)">WH</text>
<text x="101" y="220.9">51-002</text>
<text x="137" y="220.9">51-004</text>
<text x="182" y="220.4" transform="rotate(-90 182 220.4)">WH</text>
<text x="205" y="220.9">51-006</text>
<text x="43.5" y="224.4" transform="rotate(-90 43.5 224.4)">31-044</text>
<text x="46" y="224.4" transform="rotate(-90 46 224.4)">1</text>
<text x="71.5" y="224.4" transform="rotate(-90 71.5 224.4)">31-057</text>
<text x="74" y="224.4" transform="rotate(-90 74 224.4)">1</text>
<text x="101" y="223.4">1</text>
<text x="105" y="223.4">WH</text>
<text x="137" y="223.4">1</text>
<text x="141" y="223.4">WH</text>
<text x="179.5" y="224.4" transform="rotate(-90 179.5 224.4)">31-046</text>
<text x="182" y="224.4" transform="rotate(-90 182 224.4)">1</text>
<text x="205" y="223.4">1</text>
<text x="209" y="223.4">WH</text>
<text x="97" y="228.9">51-001</text>
<text x="97" y="231.4">1</text>
<text x="101" y="231.4">WH</text>
<text x="133" y="228.9">51-003</text>
<text x="133" y="231.4">1</text>
<text x="137" y="231.4">WH</text>
<text x="197" y="228.9">51-005</text>
<text x="197" y="231.4">1</text>
<text x="201" y="231.4">WH</text>
<text x="47.5" y="244.4" transform="rotate(-90 47.5 244.4)">33-004</text>
<text x="50" y="244.4" transform="rotate(-90 50 244.4)">1</text>
<text x="50" y="240.4" transform="rotate(-90 50 240.4)">WH</text>
<text x="75.5" y="244.4" transform="rotate(-90 75.5 244.4)">36-010</text>
<text x="78" y="244.4" transform="rotate(-90 78 244.4)">1</text>
<text x="78" y="240.4" transform="rotate(-90 78 240.4)">WH</text>
<text x="183.5" y="244.4" transform="rotate(-90 183.5 244.4)">33-005</text>
<text x="186" y="244.4" transform="rotate(-90 186 244.4)">1</text>
<text x="186" y="240.4" transform="rotate(-90 186 240.4)">WH</text>
</g>
<g font-size="2" fill="#00f">
<text x="73.5" y="55.5">DI 32x24VDC HF</text>
<text x="109.5" y="55.5">DI 32x24VDC HF</text>
<text x="145.5" y="55.5">DI 32x24VDC HF</text>
<text x="73.5" y="60.5">6ES7521-1BL00-0AB0</text>
<text x="109.5" y="60.5">6ES7521-1BL00-0AB0</text>
<text x="145.5" y="60.5">6ES7521-1BL00-0AB0</text>
<text x="37.5" y="117.5">X1P1</text>
<text x="37.5" y="120">X1P2</text>
<text x="37.8" y="123.7">LINK</text>
<text x="36.7" y="126.2">TX/RX</text>
<text x="45" y="204">1</text>
<text x="49" y="204">2</text>
<text x="53" y="204">3</text>
<text x="57" y="204">4</text>
<text x="73" y="204">19</text>
<text x="77" y="204">20</text>
<text x="97" y="204">39</text>
<text x="101" y="204">40</text>
<text x="109" y="204">19</text>
<text x="113" y="204">20</text>
<text x="133" y="204">39</text>
<text x="137" y="204">40</text>
<text x="145" y="204">19</text>
<text x="149" y="204">20</text>
<text x="169" y="204">39</text>
<text x="173" y="204">40</text>
<text x="181" y="204">9</text>
<text x="185" y="204">10</text>
<text x="189" y="204">19</text>
<text x="193" y="204">20</text>
<text x="197" y="204">29</text>
<text x="201" y="204">30</text>
<text x="205" y="204">39</text>
<text x="209" y="204">40</text>
<text x="217" y="204">9</text>
<text x="221" y="204">10</text>
<text x="225" y="204">19</text>
<text x="229" y="204">20</text>
<text x="233" y="204">29</text>
<text x="237" y="204">30</text>
<text x="241" y="204">39</text>
<text x="245" y="204">40</text>
</g>
<g font-size="1.9" fill="#00f">
<text x="182" y="55.8">DQ 32x24VDC/0.5A HF</text>
<text x="218" y="55.8">DQ 32x24VDC/0.5A HF</text>
<text x="182" y="60.8">6ES7522-1BL01-0AB0</text>
<text x="218" y="60.8">6ES7522-1BL01-0AB0</text>
</g>
<g font-size="1.6" fill="#00f">
<text x="44.7" y="208">1L+</text>
<text x="48.8" y="208">1M</text>
<text x="52.8" y="208">2M</text>
<text x="56.7" y="208">2L+</text>
<text x="72.7" y="208">1L+</text>
<text x="76.7" y="208">1M</text>
<text x="96.8" y="208">2L+</text>
<text x="100.8" y="208">2M</text>
<text x="108.8" y="208">1L+</text>
<text x="112.7" y="208">1M</text>
<text x="132.7" y="208">2L+</text>
<text x="136.8" y="208">2M</text>
<text x="144.8" y="208">1L+</text>
<text x="148.8" y="208">1M</text>
<text x="168.7" y="208">2L+</text>
<text x="172.7" y="208">2M</text>
<text x="180.7" y="208">1L+</text>
<text x="184.8" y="208">1M</text>
<text x="188.7" y="208">2L+</text>
<text x="192.8" y="208">2M</text>
<text x="196.8" y="208">3L+</text>
<text x="200.7" y="208">3M</text>
<text x="204.8" y="208">4L+</text>
<text x="208.7" y="208">4M</text>
<text x="216.7" y="208">1L+</text>
<text x="220.7" y="208">1M</text>
<text x="224.8" y="208">2L+</text>
<text x="228.7" y="208">2M</text>
<text x="232.8" y="208">3L+</text>
<text x="236.7" y="208">3M</text>
<text x="240.8" y="208">4L+</text>
<text x="244.8" y="208">4M</text>
</g>
</svg>
